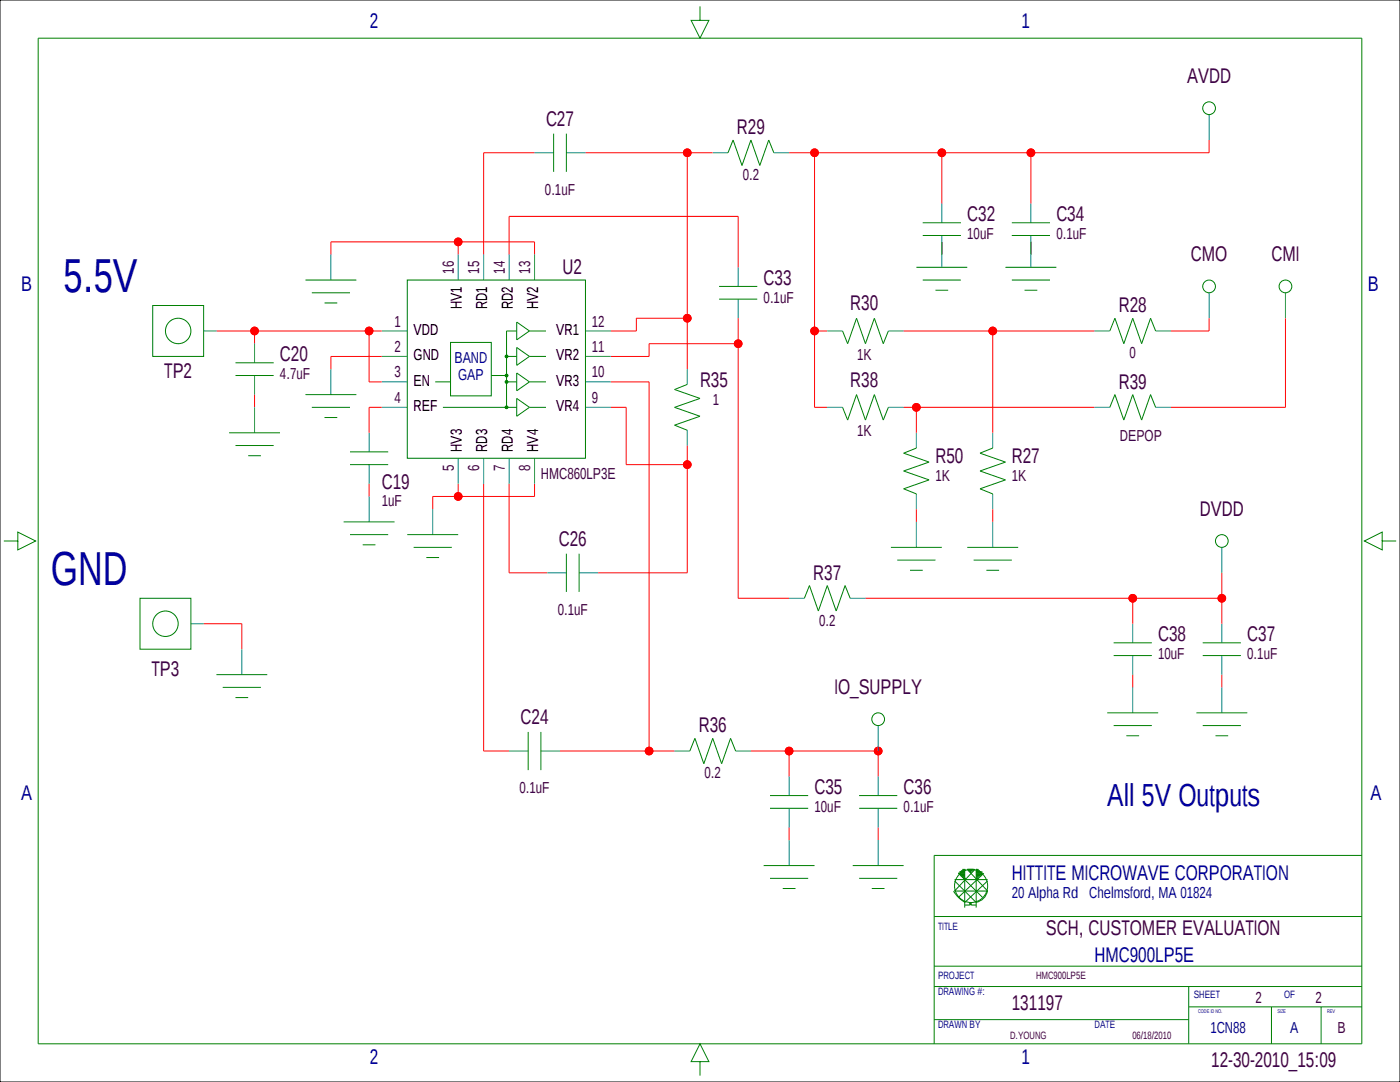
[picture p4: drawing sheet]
<svg xmlns="http://www.w3.org/2000/svg" width="279mm" height="216mm" viewBox="0 0 279 216" stroke-linecap="round" stroke-linejoin="round" font-family="sans-serif">
<path d="M0 0h279.4v215.9h-279.4z" fill="none" stroke="#000" stroke-width=".2"/>
<g fill="none" stroke="#f00" stroke-width=".2">
<path d="M106.7 30.5h-10.2v20.3M116.8 30.5h25.4M137.2 30.5v43.2M162.6 30.5v50.8h2.5M188 30.5v10.1M205.7 30.5v10.1M241.3 27.9v2.6h-83.8M66 50.8v-2.5h40.7v2.5M91.4 48.3v2.5M101.6 50.8v-7.6h45.7v10.1M188 48.3v2.5M205.7 48.3v2.5"/>
<path d="M43.2 66h33M50.8 66v2.6M50.8 78.7v2.6M73.7 66v10.2h2.5M76.2 71.1h-10.2v2.6M121.9 76.2h7.6v73.7M137.2 63.5h-10.2v2.5h-5.1M147.3 68.6h-17.8v2.5h-7.6M147.3 63.5v55.9h10.2M162.6 66h2.5M180.3 66h38.1M198.1 66v20.4"/>
<path d="M241.3 63.5v2.5h-7.6M256.5 63.5v17.8h-22.8M73.7 96.5v2.6M76.2 81.3h-2.5v5.1M91.4 96.5v2.6M96.5 96.5v53.4h5.1M101.6 96.5v17.8h7.6M106.7 96.5v2.6h-20.3v2.5M121.9 81.3h3.1v11.4h12.2M137.2 88.9v25.4h-17.8M180.3 81.3h38.1M182.9 81.3v5.1"/>
<path d="M172.7 119.4h71.1M182.9 101.6v2.5M198.1 101.6v2.5M226.1 119.4v5.1M243.8 114.3v10.2M40.6 124.5h7.7v5M226.1 134.6v2.6M243.8 134.6v2.6M111.8 149.9h22.8M149.9 149.9h25.4v5M157.5 149.9v5M175.3 149.9h.1"/>
<path d="M157.5 165.1v2.5M175.3 165.1v2.5"/>
<circle cx="137.2" cy="30.5" r=".76"/>
<circle cx="162.6" cy="30.5" r=".76"/>
<circle cx="188" cy="30.5" r=".76"/>
<circle cx="205.7" cy="30.5" r=".76"/>
<circle cx="91.4" cy="48.3" r=".76"/>
<circle cx="50.8" cy="66" r=".76"/>
<circle cx="73.7" cy="66" r=".76"/>
<circle cx="137.2" cy="63.5" r=".76"/>
<circle cx="147.3" cy="68.6" r=".76"/>
<circle cx="162.6" cy="66" r=".76"/>
<circle cx="198.1" cy="66" r=".76"/>
<circle cx="91.4" cy="99.1" r=".76"/>
<circle cx="137.2" cy="92.7" r=".76"/>
<circle cx="182.9" cy="81.3" r=".76"/>
<circle cx="226.1" cy="119.4" r=".76"/>
<circle cx="243.8" cy="119.4" r=".76"/>
<circle cx="129.5" cy="149.9" r=".76"/>
<circle cx="157.5" cy="149.9" r=".76"/>
<circle cx="175.3" cy="149.9" r=".76"/>
</g>
<g fill="none" stroke="#008000" stroke-width=".2">
<path d="M7.6 7.6h264.2v200.7h-264.2zM139.7 1.3v2.8h1.8l-1.8 3.5-1.8-3.5h1.8M110.5 26.7v7.6M113 26.7v7.6M145.3 30.5l1-2.6 1.8 5.1 1.8-5.1 1.7 5.1 1.8-5.1 1 2.6M61 55.9h10.1M62.2 58.4h7.6M81.3 55.9h35.5v35.5h-35.5zM143.5 59.7h7.6M143.5 57.2h7.6M182.9 53.3h10.1M184.1 55.9h7.7"/>
<path d="M184.1 47h7.7M184.1 44.4h7.7M186.7 57.9h2.5M200.7 53.3h10.1M201.9 55.9h7.6M201.9 47h7.6M201.9 44.4h7.6M204.5 57.9h2.5M30.5 61h10.1v10.1h-10.1zM47 74.9h7.6M47 72.4h7.6M48.3 68.6h.1"/>
<path d="M61 78.7h10.1M64.8 60.5h2.5M86.9 76.2h3M89.9 68.3h8.1v10.7h-8.1zM98 74.9h3.1M101.1 71.1h2M101.1 76.2h2M103.1 66h-2v15.3M103.1 64.3l2.6 1.7-2.6 1.8zM103.1 69.3l2.6 1.8-2.6 1.8zM103.1 74.4l2.6 1.8-2.6 1.8zM103.1 79.5l2.6 1.8-2.6 1.8z"/>
<path d="M105.7 66h3.3M105.7 71.1h3.3M105.7 76.2h3.3M137.2 76.7l-2.6 1 5.1 1.8-5.1 1.8 5.1 1.8-5.1 1.7 2.6 1.1M168.1 66l1.1 2.6 1.7-5.1 1.8 5.1 1.8-5.1 1.8 5.1 1-2.6M221.5 66l1-2.5 1.8 5.1 1.8-5.1 1.7 5.1 1.8-5.1 1 2.5M45.7 86.4h10.2M47 88.9h7.6M49.5 90.9h2.6M62.2 81.3h7.6M64.8 83.3h2.5M69.8 92.7h7.7"/>
<path d="M69.8 90.2h7.7M88.4 81.3h14.7M105.7 81.3h3.3M168.1 81.3l1.1 2.5 1.7-5.1 1.8 5.1 1.8-5.1 1.8 5.1 1-2.5M182.9 89.4l-2.6 1 5.1 1.8-5.1 1.8 5.1 1.8-5.1 1.7 2.6 1.1M198.1 89.4l-2.5 1 5.1 1.8-5.1 1.8 5.1 1.8-5.1 1.7 2.5 1.1M221.5 81.3l1-2.6 1.8 5.1 1.8-5.1 1.7 5.1 1.8-5.1 1 2.6M.8 107.9h2.8v-1.7l3.5 1.7-3.5 1.8v-1.8M27.9 119.4h10.2v10.1h-10.2zM68.6 104.1h10.1M69.8 106.7h7.7M72.4 108.7h2.5"/>
<path d="M81.3 106.7h10.1M82.5 109.2h7.7M85.1 111.3h2.5M113 110.5v7.6M115.6 110.5v7.6M160.5 119.4l1-2.6 1.8 5.1 1.8-5.1 1.8 5.1 1.8-5.1 1 2.6M177.8 109.2h10.2M179.1 111.8h7.6M181.6 113.8h2.5M193 109.2h10.2M194.3 111.8h7.6M196.8 113.8h2.6"/>
<path d="M275.8 107.9v-1.7l-3.5 1.7 3.5 1.8v-1.8h2.8M43.2 134.6h10.1M44.4 137.2h7.7M45.7 121.9h.1M47 139.2h2.5M222.2 130.8h7.7M222.2 128.3h7.7M240 130.8h7.6M240 128.3h7.6M105.4 146v7.7M107.9 146v7.7M137.7 149.9l1-2.6 1.8 5.1 1.7-5.1 1.8 5.1 1.8-5.1 1 2.6"/>
<path d="M153.7 158.8h7.6M171.4 158.8h7.7M221 142.2h10.1M222.2 144.8h7.7M224.8 146.8h2.5M238.8 142.2h10.1M240 144.8h7.6M242.6 146.8h2.5M152.4 172.7h10.2M153.7 175.3h7.6M153.7 161.3h7.6M156.2 177.3h2.5"/>
<path d="M170.2 172.7h10.1M171.4 175.3h7.7M171.4 161.3h7.7M174 177.3h2.5M190.2 177.8h.1M190.3 177.8l1 1.3 1.2 .9M190.5 175.8l4.3 4.3M190.5 175.5h6.6M191.5 174.5h1M191.5 174h1M191.8 173.7h.7M191.8 174.8h.7"/>
<path d="M192 173.5h.5M192 175h.5M192.3 175.3h.2M192.5 173.5h.1M192.5 175.3h.1M192.5 174.2h-1.2l4.8 4.9M192.5 173.5v7.6M193 173.5l4.1 4.3h-6.6l4.1-4.3zM193.3 173.7h1M193.5 174h.6M194.8 175.3h.1M194.8 173.5h.1"/>
<path d="M194.8 174.5h1.3M194.8 173.5h.5M194.8 173.7h.8M194.8 174h1.3M194.8 174.2h1.3M194.8 174.8h1M194.8 175h.5M194.8 175.3h.5M194.8 173.5v7.6M196.3 174.2l-5 4.9M197.1 177.8a2.79 2.79 0 0 1-2.3 2.2M197.1 177.8h.1"/>
<path d="M197.1 176.8h.1M197.1 175.8l-4.6 4.3M271.8 170.7h-85.4v37.6M186.4 192.8h85.4M186.4 182.9h85.4M186.4 196.8h85.4M192.5 180.6h1M193.5 180.3h.3l-.3 .3M193.5 180.6v-.5h.3v.5h1M237.2 196.8v11.5M139.7 211.8h1.8l-1.8-3.5-1.8 3.5h1.8v2.8M186.4 203.5h50.8"/>
<path d="M237.2 200.9h34.6M253.7 200.9v7.4M263.7 200.9v7.4"/>
<circle cx="241.3" cy="21.6" r="1.27"/>
<circle cx="241.3" cy="57.1" r="1.27"/>
<circle cx="256.5" cy="57.1" r="1.27"/>
<circle cx="35.6" cy="66" r="2.54"/>
<circle cx="101.1" cy="76.2" r=".25"/>
<circle cx="101.1" cy="74.9" r=".25"/>
<circle cx="101.1" cy="71.1" r=".25"/>
<circle cx="101.1" cy="81.3" r=".25"/>
<circle cx="243.8" cy="107.9" r="1.27"/>
<circle cx="33" cy="124.5" r="2.54"/>
<circle cx="175.3" cy="143.5" r="1.27"/>
<circle cx="193.8" cy="176.8" r="3.3"/>
</g>
<g fill="#f00" stroke="#f00" stroke-width=".2">
<circle cx="91.4" cy="99.1" r=".76"/>
<circle cx="73.7" cy="66" r=".76"/>
<circle cx="50.8" cy="66" r=".76"/>
<circle cx="91.4" cy="48.3" r=".76"/>
<circle cx="157.5" cy="149.9" r=".76"/>
<circle cx="175.3" cy="149.9" r=".76"/>
<circle cx="198.1" cy="66" r=".76"/>
<circle cx="182.9" cy="81.3" r=".76"/>
<circle cx="205.7" cy="30.5" r=".76"/>
<circle cx="162.6" cy="66" r=".76"/>
<circle cx="162.6" cy="30.5" r=".76"/>
<circle cx="188" cy="30.5" r=".76"/>
<circle cx="243.8" cy="119.4" r=".76"/>
<circle cx="226.1" cy="119.4" r=".76"/>
<circle cx="129.5" cy="149.9" r=".76"/>
<circle cx="147.3" cy="68.6" r=".76"/>
<circle cx="137.2" cy="63.5" r=".76"/>
<circle cx="137.2" cy="30.5" r=".76"/>
<circle cx="137.2" cy="92.7" r=".76"/>
</g>
<g fill="none" stroke="#008080" stroke-width=".2">
<path d="M106.7 30.5h3.8M113 30.5h3.8M142.2 30.5h3.1M154.4 30.5h3.1M241.3 22.9v5M66 50.8v5.1M91.4 50.8v5.1M96.5 50.8v5.1M101.6 50.8v5.1M106.7 50.8v5.1M147.3 53.3v3.9M147.3 59.7v3.8"/>
<path d="M188 40.6v3.8M188 47v6.3M205.7 40.6v3.8M205.7 47v6.3M241.3 58.4v5.1M256.5 58.4v5.1M40.6 66h2.6M50.8 68.6v3.8M50.8 74.9v3.8M66 73.7v5M76.2 66h5.1M76.2 71.1h5.1"/>
<path d="M76.2 76.2h5.1M116.8 66h5.1M116.8 71.1h5.1M116.8 76.2h5.1M137.2 73.7v3M165.1 66h3M177.3 66h3M218.4 66h3.1M230.6 66h3.1M50.8 81.3v5.1M73.7 86.4v3.8M73.7 92.7v3.8"/>
<path d="M73.7 99.1v5M76.2 81.3h5.1M91.4 91.4v5.1M96.5 91.4v5.1M101.6 91.4v5.1M106.7 91.4v5.1M116.8 81.3h5.1M137.2 85.9v3M165.1 81.3h3M177.3 81.3h3M182.9 86.4v3M182.9 98.6v3"/>
<path d="M198.1 86.4v3M198.1 98.6v3M218.4 81.3h3.1M230.6 81.3h3.1M86.4 101.6v5.1M109.2 114.3h3.8M115.6 114.3h3.8M157.5 119.4h3M169.7 119.4h3M182.9 104.1v5.1M198.1 104.1v5.1M243.8 109.2v5.1"/>
<path d="M38.1 124.5h2.5M48.3 129.5v5.1M226.1 124.5v3.8M226.1 130.8v3.8M226.1 137.2v5M243.8 124.5v3.8M243.8 130.8v3.8M243.8 137.2v5M101.6 149.9h3.8M107.9 149.9h3.9M134.6 149.9h3.1M146.8 149.9h3.1"/>
<path d="M157.5 154.9v3.9M175.3 144.8v5.1M175.3 154.9v3.9M157.5 161.3v3.8M157.5 167.6v5.1M175.3 161.3v3.8M175.3 167.6v5.1"/>
</g>
<g fill="#008000" stroke="#008000" stroke-width=".2">
<circle cx="101.1" cy="71.1" r=".25"/>
<circle cx="101.1" cy="74.9" r=".25"/>
<circle cx="101.1" cy="76.2" r=".25"/>
<circle cx="101.1" cy="81.3" r=".25"/>
</g>
<g font-size="9.5" fill="#0000a0">
<text x="12.7" y="58.3">5.5V</text>
<text x="10.2" y="116.7">GND</text>
</g>
<text font-size="6.3" fill="#0000a0" x="221" y="160.8">All 5V Outputs</text>
<g font-size="4.2" fill="#0000a0">
<text x="73.8" y="5.5">2</text>
<text x="203.9" y="5.5">1</text>
<text x="4.2" y="58.1">B</text>
<text x="273" y="58.1">B</text>
<text x="4.2" y="159.7">A</text>
<text x="273.5" y="159.7">A</text>
<text x="201.9" y="175.6">HITTITE MICROWAVE CORPORATION</text>
<text x="218.4" y="191.9">HMC900LP5E</text>
<text x="73.8" y="212.3">2</text>
<text x="203.9" y="212.3">1</text>
</g>
<g font-size="4.2" fill="#400040">
<text x="236.9" y="16.6">AVDD</text>
<text x="109" y="25.1">C27</text>
<text x="147.1" y="26.8">R29</text>
<text x="193" y="44.1">C32</text>
<text x="210.8" y="44.1">C34</text>
<text x="237.7" y="52.2">CMO</text>
<text x="253.8" y="52.2">CMI</text>
<text x="112.3" y="54.7">U2</text>
<text x="152.4" y="56.8">C33</text>
<text x="169.7" y="61.9">R30</text>
<text x="223.3" y="62.3">R28</text>
<text x="32.8" y="75.3">TP2</text>
<text x="55.9" y="72.1">C20</text>
<text x="139.7" y="77.2">R35</text>
<text x="169.7" y="77.2">R38</text>
<text x="223.3" y="77.6">R39</text>
<text x="186.7" y="92.4">R50</text>
<text x="201.9" y="92.4">R27</text>
<text x="76.2" y="97.5">C19</text>
<text x="239.5" y="103">DVDD</text>
<text x="111.5" y="108.9">C26</text>
<text x="162.3" y="115.7">R37</text>
<text x="231.1" y="128">C38</text>
<text x="248.9" y="128">C37</text>
<text x="30.2" y="135">TP3</text>
<text x="166.5" y="138.5">IO_SUPPLY</text>
<text x="103.9" y="144.5">C24</text>
<text x="139.5" y="146.1">R36</text>
<text x="162.6" y="158.4">C35</text>
<text x="180.3" y="158.4">C36</text>
<text x="208.7" y="186.6">SCH, CUSTOMER EVALUATION</text>
<text x="201.9" y="201.5">131197</text>
<text x="241.7" y="212.9">12-30-2010_15:09</text>
</g>
<g font-size="3.2" fill="#400040">
<text x="148.2" y="35.9">0.2</text>
<text x="108.8" y="38.8">0.1uF</text>
<text x="193" y="47.7">10uF</text>
<text x="210.8" y="47.7">0.1uF</text>
<text x="90.6" y="54.6" transform="rotate(-90 90.6 54.6)">16</text>
<text x="95.6" y="54.6" transform="rotate(-90 95.6 54.6)">15</text>
<text x="100.7" y="54.6" transform="rotate(-90 100.7 54.6)">14</text>
<text x="105.8" y="54.6" transform="rotate(-90 105.8 54.6)">13</text>
<text x="78.7" y="65.2">1</text>
<text x="118.1" y="65.2">12</text>
<text x="152.4" y="60.4">0.1uF</text>
<text x="78.7" y="70.2">2</text>
<text x="118.1" y="70.2">11</text>
<text x="171.1" y="71.8">1K</text>
<text x="225.4" y="71.5">0</text>
<text x="55.9" y="75.7">4.7uF</text>
<text x="78.7" y="75.3">3</text>
<text x="118.1" y="75.3">10</text>
<text x="78.7" y="80.4">4</text>
<text x="118.1" y="80.4">9</text>
<text x="142.2" y="80.7">1</text>
<text x="171.1" y="87.1">1K</text>
<text x="223.5" y="88">DEPOP</text>
<text x="90.6" y="94" transform="rotate(-90 90.6 94)">5</text>
<text x="95.6" y="94" transform="rotate(-90 95.6 94)">6</text>
<text x="100.7" y="94" transform="rotate(-90 100.7 94)">7</text>
<text x="105.8" y="94" transform="rotate(-90 105.8 94)">8</text>
<text x="107.9" y="95.6">HMC860LP3E</text>
<text x="186.7" y="96">1K</text>
<text x="201.9" y="96">1K</text>
<text x="76.2" y="101.1">1uF</text>
<text x="111.3" y="122.6">0.1uF</text>
<text x="163.5" y="124.8">0.2</text>
<text x="231.1" y="131.5">10uF</text>
<text x="248.9" y="131.5">0.1uF</text>
<text x="140.6" y="155.3">0.2</text>
<text x="103.7" y="158.2">0.1uF</text>
<text x="162.6" y="162">10uF</text>
<text x="180.3" y="162">0.1uF</text>
<text x="250.6" y="200.1">2</text>
<text x="262.5" y="200.1">2</text>
<text x="266.9" y="206.2">B</text>
</g>
<g font-size="3.2">
<text x="92.2" y="61.7" transform="rotate(-90 92.2 61.7)">HV1</text>
<text x="97.2" y="61.7" transform="rotate(-90 97.2 61.7)">RD1</text>
<text x="102.3" y="61.7" transform="rotate(-90 102.3 61.7)">RD2</text>
<text x="107.4" y="61.7" transform="rotate(-90 107.4 61.7)">HV2</text>
<text x="82.5" y="66.8">VDD</text>
<text x="82.5" y="71.8">GND</text>
<text x="111" y="71.8">VR2</text>
<text x="111" y="66.8">VR1</text>
<text x="82.5" y="76.9">EN</text>
<text x="111" y="76.9">VR3</text>
<text x="82.5" y="82">REF</text>
<text x="111" y="82">VR4</text>
<text x="92.2" y="90.2" transform="rotate(-90 92.2 90.2)">HV3</text>
<text x="97.2" y="90.2" transform="rotate(-90 97.2 90.2)">RD3</text>
<text x="102.3" y="90.2" transform="rotate(-90 102.3 90.2)">RD4</text>
<text x="107.4" y="90.2" transform="rotate(-90 107.4 90.2)">HV4</text>
</g>
<g font-size="3.2" fill="#0000a0">
<text x="90.7" y="72.4">BAND</text>
<text x="91.4" y="75.9">GAP</text>
<text x="201.9" y="179.2">20 Alpha Rd Chelmsford, MA 01824</text>
<text x="241.6" y="206.2">1CN88</text>
<text x="257.5" y="206.2">A</text>
</g>
<g font-size="2.1" fill="#0000a0">
<text x="187.2" y="185.7">TITLE</text>
<text x="187.2" y="195.3">PROJECT</text>
<text x="187.2" y="198.6">DRAWING #:</text>
<text x="238.3" y="199.1">SHEET</text>
<text x="256.3" y="199.1">OF</text>
<text x="187.2" y="205.2">DRAWN BY</text>
<text x="218.4" y="205.2">DATE</text>
</g>
<g font-size="2.1" fill="#400040">
<text x="206.8" y="195.3">HMC900LP5E</text>
<text x="201.6" y="207.2">D.YOUNG</text>
<text x="226" y="207.2">06/18/2010</text>
</g>
<g font-size="1.1" fill="#0000a0">
<text x="239.1" y="202.2">CODE ID NO.</text>
<text x="254.9" y="202.2">SIZE</text>
<text x="264.9" y="202.2">REV</text>
</g>
</svg>
